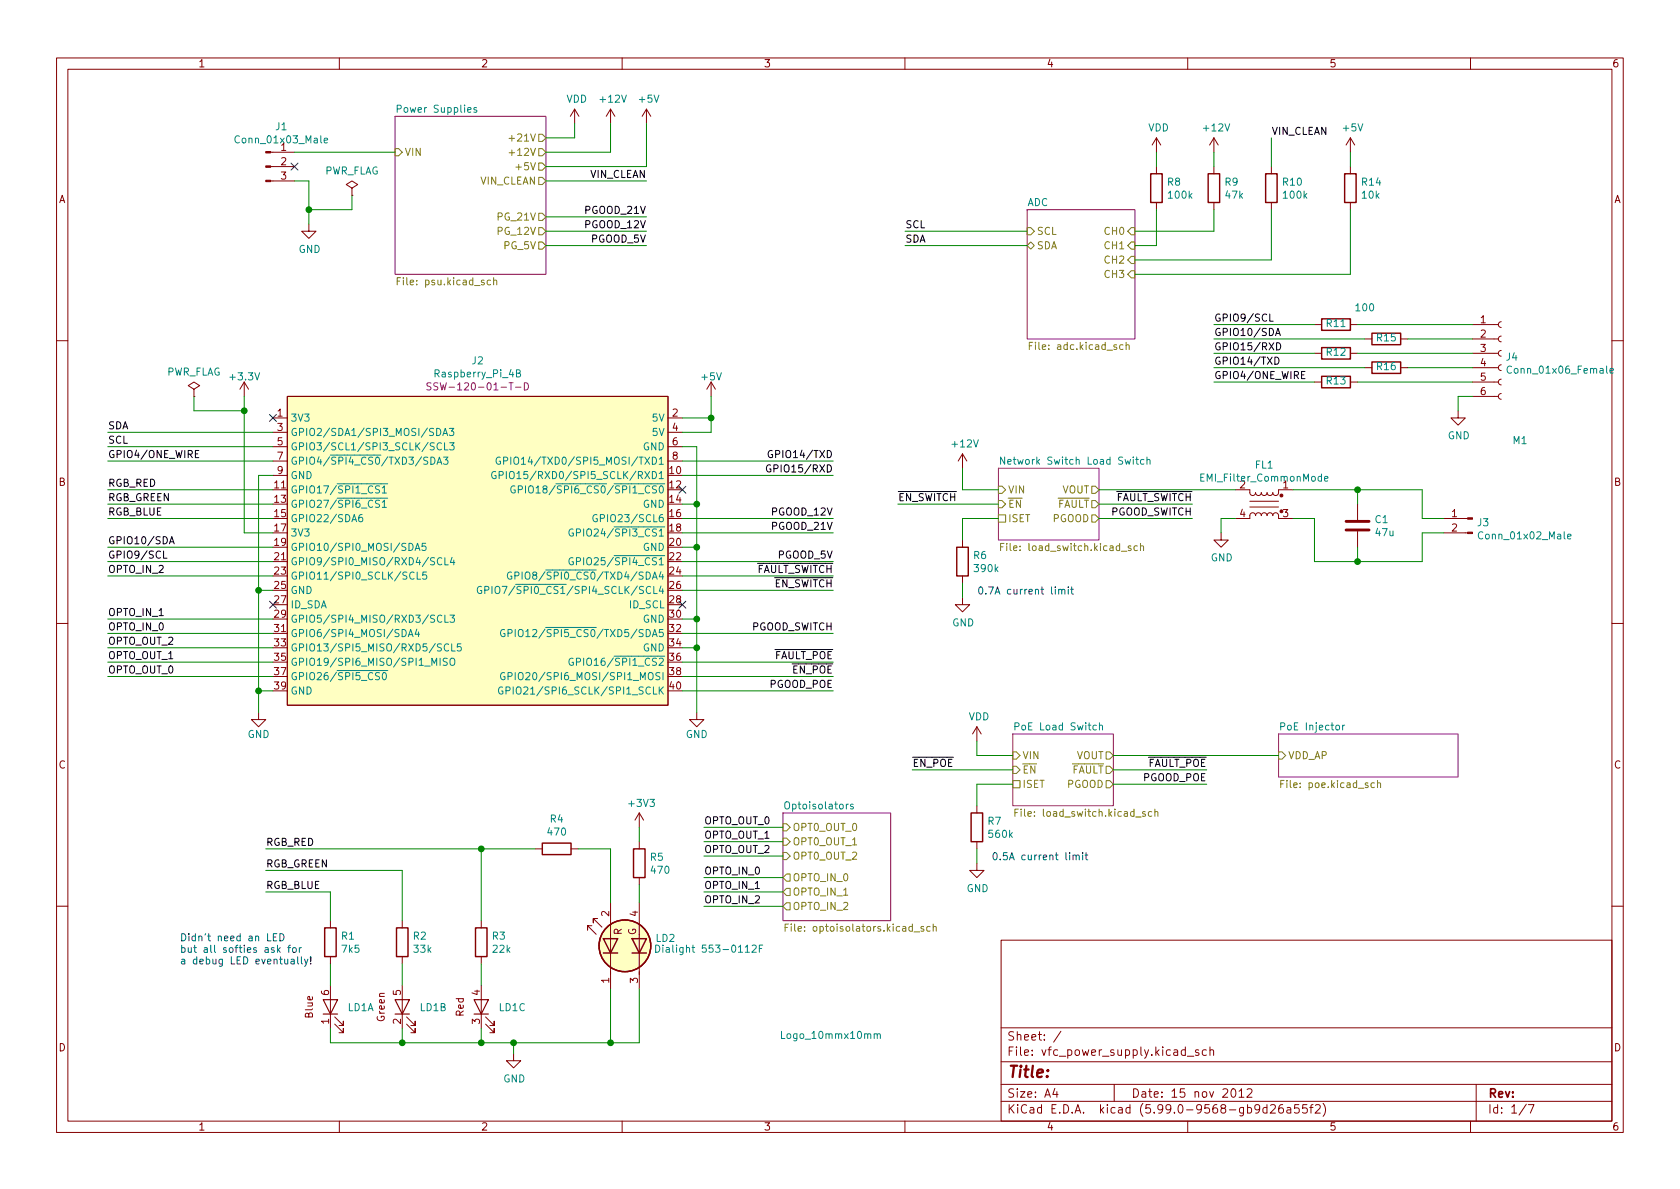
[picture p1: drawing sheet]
<svg xmlns="http://www.w3.org/2000/svg" width="297mm" height="210mm" viewBox="0 0 297 210" stroke-linecap="round" stroke-linejoin="round" font-family="sans-serif">
<g fill="none" stroke="#840000" stroke-width=".18">
<path d="M10 10.2h277v190.1h-277zM12 12.2h273v186.1h-273zM60 10.2v2M101.6 19.3l-.8 1.3M101.6 19.3v2.5M101.6 19.3l.8 1.3M107.9 19.3v2.5M107.9 19.3l-.7 1.3M107.9 19.3l.8 1.3M110 10.2v2M114.3 19.3l-.8 1.3M114.3 19.3v2.5"/>
<path d="M114.3 19.3l.8 1.3M160 10.2v2M210 10.2v2M260 10.2v2M47.9 32h4.2M47.9 29.5h4.2M47.9 26.9h4.2M54.6 39.6v1.3h1.3l-1.3 1.3-1.3-1.3h1.3M62.2 33.3l1-.7-1-.6-1 .6 1 .7v1.2M62.2 34.5h.1M204.5 24.4l-.8 1.2M204.5 24.4v2.5"/>
<path d="M204.5 29.5v1.2M204.5 35.8v1.3M204.5 24.4l.7 1.2M214.6 24.4l-.7 1.2M214.6 24.4v2.5M214.6 29.5v1.2M214.6 35.8v1.3M214.6 24.4l.8 1.2M224.8 29.5v1.2M224.8 35.8v1.3M238.8 24.4l-.8 1.2M238.8 24.4v2.5"/>
<path d="M238.8 29.5v1.2M238.8 35.8v1.3M238.8 24.4l.7 1.2M232.4 57.4h1.3M238.8 57.4h1.2M241.3 59.9h1.3M247.6 59.9h1.3M260.3 59.9h4.6M260.3 57.4h4.6M265.4 59.4l-.3 .2-.2 .3 .2 .4 .3 .1M265.4 56.9l-.3 .1-.2 .4 .2 .4 .3 .1M10 60.2h2"/>
<path d="M34.3 68.8l1-.6-1-.6-1 .6 1 .6v1.3M34.3 70.1h.1M43.2 67.6l-.8 1.2M43.2 67.6v2.5M43.2 67.6l.7 1.2M48.3 73.9h2.5M48.3 76.4h2.5M48.3 79h2.5M50.8 70.1h67.3v54.6h-67.3zM118.1 73.9h2.5M118.1 76.4h2.5M118.1 79h2.5"/>
<path d="M125.7 67.6l-.7 1.2M125.7 67.6v2.5M125.7 67.6l.8 1.2M232.4 67.6h1.3M232.4 62.5h1.3M238.8 67.6h1.2M238.8 62.5h1.2M241.3 65h1.3M247.6 65h1.3M257.8 72.6v1.3h1.3l-1.3 1.3-1.3-1.3h1.3M260.3 70.1h4.6M260.3 67.6h4.6"/>
<path d="M260.3 65h4.6M260.3 62.5h4.6M265.4 69.6l-.3 .1-.2 .4 .2 .4 .3 .1M265.4 67.1l-.3 .1-.2 .4 .2 .3 .3 .2M265.4 64.5l-.3 .2-.2 .3 .2 .4 .3 .1M265.4 62l-.3 .1-.2 .4 .2 .3 .3 .2M285 60.2h2M48.3 81.5h2.5M48.3 84.1h2.5M48.3 86.6h2.5M48.3 99.3h2.5M118.1 81.5h2.5"/>
<path d="M170.2 80.3l-.8 1.2M170.2 80.3v2.5M170.2 95.5v1.3M170.2 80.3l.7 1.2M215.9 94.2v1.3h1.3l-1.3 1.3-1.3-1.3h1.3M218.4 91.7h2.6v-.7l.5-.3 .3 .1 .2 .4 .1-.3 .3-.2 .4 .1 .2 .4 .2-.4 .5-.1 .2 .2 .1 .3 .2-.4 .4-.1 .3 .2 .1 .3 .2-.4 .4-.1 .4 .3 .1 .7h2.5M218.4 86.6h2.6v.7l.5 .3 .3-.1 .2-.4 .1 .3 .3 .2 .4-.1 .2-.4 .1 .3 .3 .2 .4-.1 .2-.4 .1 .3 .3 .2 .4-.1 .2-.4 .2 .4 .4 .1 .4-.3 .1-.7h2.5M221 88.6h5.1M221 89.7h5.1M240 89.1v2.8M240 94v2.8M255.3 94.2h4.2"/>
<path d="M255.3 91.7h4.2M10 110.2h2M48.3 112h2.5M170.2 105.7v1.2h1.2l-1.2 1.3-1.3-1.3h1.3M170.2 101.8v1.3M285 110.2h2M45.7 126v1.2h1.3l-1.3 1.3-1.3-1.3h1.3M123.2 126v1.2h1.3l-1.3 1.3-1.3-1.3h1.3M172.7 128.5v2.6M172.7 128.5l-.7 1.3M172.7 128.5l.8 1.3M94.6 150.1h1.3"/>
<path d="M101 150.1h1.2M107.9 159.6v15.3M113 143.8v2.5M113 148.8v1.3M113 155.2v1.3M113 159.6v15.3M113 143.8l-.7 1.2M113 143.8l.8 1.2M172.7 152.6v1.3h1.3l-1.3 1.3-1.3-1.3h1.3M172.7 142.5v1.3M172.7 148.8v1.3M10 160.2h2"/>
<path d="M58.4 162.8v1.3M58.4 169.2v1.2M58.4 174.2v7.7M59.2 179.8l1.5 1.6v-.8v.8h-.8M71.1 162.8v1.3M71.1 169.2v1.2M71.1 174.2v7.7M71.9 179.8l1.5 1.6v-.8v.8h-.8M85.1 162.8v1.3M85.1 169.2v1.2M85.1 174.2v7.7M85.9 179.8l1.5 1.6v-.8v.8h-.8"/>
<path d="M104.6 163.7h-.7v.8v-.8l1.5 1.5M105.7 162.4h-.8v.8v-.8l1.5 1.6M177 166.3h108v32h-108zM285 160.2h2M59.2 181.1l1.5 1.5v-.7v.7h-.8M60 198.3v2M71.9 181.1l1.5 1.5v-.7v.7h-.8M85.9 181.1l1.5 1.5v-.7v.7h-.8M90.8 186.3v1.3h1.3l-1.3 1.2-1.3-1.2h1.3M110 198.3v2M160 198.3v2M177 194.8h108"/>
<path d="M177 191.8h108M177 187.8h108M177 181.8h108M186.5 192.5l-.4 1h1M186.9 193v1M187.6 182.4l-1.3 1.9M197 191.8v3M209.9 186.8h1.2M210 198.3v2M211.9 185.7l-.3-.1-.2 .2v.3l.5 .1v.4h-.5M213.3 185.7l-.4-.1-.3 .3v.4l.1 .3h.6M213.9 185.8l.2-.2 .4 .1 .1 .9"/>
<path d="M213.9 185.1v1.5M217.8 192.7l.2-.2a.81 .81 0 0 1 .6 .7 .81 .81 0 0 1-.3 .8h-.2a.81 .81 0 0 1-.3-1.3zM219.1 193l.4-.5v1.5M219.1 194h.8M220.5 192.7l.6-.2 .2 .2 .1 .3-1 1h1M224 195.9l-.4-.1-.3 .3v.4l.1 .3h.6M224 195.3v1.5M224.6 195.5l.6-.2 .2 .2 .1 .3-.9 1h.9M226.8 195.3a.59 .59 0 0 0-.7 .7v.5l.1 .3h.4l.3-.1v-.5l-.1-.2-.4-.1-.3 .3M227.6 195.9h.5l.1 .9M228.2 196.2l-.5 .1a.29 .29 0 0 0-.2 .2 .29 .29 0 0 0 .2 .3h.5M229.6 195.3h-.7v.7l.2-.1 .5 .1 .1 .2-.1 .5-.2 .1-.5-.1"/>
<path d="M231.1 195.3h-.7l-.1 .7 .2-.1 .5 .1 .1 .2v.5l-.2 .1-.6-.1M231.6 195.8h.5M232.1 195.3l-.3 .2v1.3M232.6 195.5l.5-.2 .3 .2v.3l-.9 1h.9M233.9 195.1a1.72 1.72 0 0 1 0 2.3M260 198.3v2M261 191.8v6.5M269.9 195.3l-1.3 1.9M270.2 195.3h1l-.6 1.5"/>
</g>
<g fill="#fff" stroke="#fff" stroke-width=".18">
<path d="M179.1 129.8h17.7v12.7h-17.7z"/>
<path d="M138.4 143.8h19.1v19h-19.1z"/>
<path d="M181.6 37.1h19.1v22.8h-19.1z"/>
<path d="M176.5 82.8h17.8v12.7h-17.8z"/>
<path d="M226.1 129.8h31.7v7.6h-31.7z"/>
<path d="M69.8 20.6h26.7v27.9h-26.7z"/>
</g>
<path d="M69.8 20.6h26.7v27.9h-26.7zM181.6 37.1h19.1v22.8h-19.1zM76.2 67.7h-.5l-.2 .1v.4l.6 .2 .1 .3-.2 .3-.5-.1M77.4 67.7h-.5l-.2 .2 .1 .3 .5 .3v.3l-.1 .2-.5-.1M91.1 68.5h1M92.7 67.7a.64 .64 0 0 1 .7 .6 .64 .64 0 0 1-.7 .7zM176.5 82.8h17.8v12.7h-17.8zM179.1 129.8h17.7v12.7h-17.7zM226.1 129.8h31.7v7.6h-31.7zM138.4 143.8h19.1v19h-19.1z" fill="none" stroke="#840084" stroke-width=".18"/>
<g fill="none" stroke="#008484" stroke-width=".18">
<path d="M84.3 19.1l-.3-.1-.2 .2v.2l.5 .1v.3h-.5M57.3 24.9l.6-.2v-.2l-.4-.1-.2 .2 .1 .6h.5M77.2 75.8a.64 .64 0 0 1 .7 .6 .64 .64 0 0 1-.7 .6zM78.1 78.4a.6 .6 0 0 0-.9 .4 .6 .6 0 0 0 .6 .8l.3-.2M78.3 77l.4-1.2 .4 1.2M78.4 76.7h.6M78.6 78.3v1.3h.6M79.4 75.8h.8l-.4 .4 .4 .2v.5l-.2 .1-.6-.1M79.5 78.3h.8l-.4 .5 .3 .1v.5l-.2 .2-.5-.2M91.3 66l.6-.1 .1-.1-.1-.3-.6-.1v1.3h.5l.2-.2v-.3l-.3-.2M267.2 64.8a.6 .6 0 0 0-.8 .5 .6 .6 0 0 0 .6 .7l.2-.1M284.7 65.6l.6-.1-.1-.3h-.4l-.1 .1v.6h.5"/>
<path d="M64 91l-.3 .1a.86 .86 0 0 0 0 1.2l.4-.2v-.4l-.2-.2h-.2l-.3 .2M67.3 88.1h1.3M67.6 88.8l.4-.3v1.2M67.6 89.7h.7M73.4 97.3l.4-1.2 .4 1.2M73.5 97h.6M75.3 96.1h-.6l-.1 .6 .2-.1h.4l.1 .2v.4l-.2 .1-.5-.1M78.1 98.7a.6 .6 0 0 0-.8 .5 .6 .6 0 0 0 .6 .7l.2-.1M78.4 80.8h.8l-.4 .5 .3 .1v.6l-.1 .1-.6-.1M78.7 98.6v1.3h.6M79.9 98.6l-.3 .9h.8M80.2 99v.9"/>
<path d="M87.7 83.4a.59 .59 0 0 0-.8 .6 .59 .59 0 0 0 .8 .6v-.5h-.2M88.3 84h.6l.1-.2-.1-.3-.6-.1v1.2M88.4 80.9a.59 .59 0 0 0-.7 .6 .59 .59 0 0 0 .7 .5l.1-.4h-.2M89 81.5l.6-.1 .2-.1-.1-.3-.7-.2v1.3M89.5 83.4v1.2M90.1 83.6l.3-.2a.43 .43 0 0 1 .5 .4v.4a.42 .42 0 0 1-.4 .5 .42 .42 0 0 1-.4-.5zM90.3 80.8v1.3M91 86a.59 .59 0 0 0-.7 .5 .59 .59 0 0 0 .7 .6l.1-.5h-.2M91.6 86.6l.6-.1 .2-.2-.1-.3-.7-.1v1.3M92.9 85.9v1.3M101.3 93.6a.59 .59 0 0 0-.7 .6 .59 .59 0 0 0 .7 .5l.1-.4h-.3M101.3 98.7a.59 .59 0 0 0-.7 .5 .59 .59 0 0 0 .7 .6l.1-.5h-.3"/>
<path d="M101.9 94.2l.6-.1 .1-.1v-.3l-.7-.2v1.3M101.9 99.3l.6-.1 .1-.2v-.3l-.7-.1v1.3M105.6 91.1a.59 .59 0 0 0-.8 .5 .59 .59 0 0 0 .8 .6v-.5h-.2M177.6 80.8v1.3l-.7-1.3v1.3M200.8 81.2h.5M201 80.8v1.1l.3 .2M202.3 81.3l-.4-.1-.3 .3 .2 .5h.5M202.8 81.4l.2-.2 .3 .1v.8M202.8 80.8v1.3M234.2 84.7l.6-.2-.1-.2-.3-.1-.2 .2 .1 .6h.4M277.2 94.9l.6-.1-.1-.3h-.4l-.1 .1v.6h.5M72.2 112.6l.4-1.3 .4 1.3"/>
<path d="M72.3 112.2h.6M73.2 101.3a.6 .6 0 0 0-.8 .4 .6 .6 0 0 0 .6 .7l.2-.1M73.7 111.3l-.3 .9h.8M73.8 101.2v1.2h.6M74 111.7v.9M75.4 101.2h-.6l-.1 .6 .2-.2 .4 .1 .2 .2-.1 .4-.2 .1-.5-.1M78.1 108.9a.6 .6 0 0 0-.8 .4 .6 .6 0 0 0 .6 .7l.2-.1M78.7 108.8v1.2h.6M79.1 116.5l-.5-.1-.2 .2 .1 .3 .5 .3v.3l-.2 .2-.4-.1M79.3 114a.6 .6 0 0 0-.8 .4 .6 .6 0 0 0 .6 .7l.2-.1M79.6 108.8h.8l-.5 .5 .4 .1v.5l-.2 .1-.5-.1M79.6 116.6l.3-.2a.43 .43 0 0 1 .5 .4v.4a.42 .42 0 0 1-.4 .5 .42 .42 0 0 1-.4-.5z"/>
<path d="M79.9 113.9v1.2h.6M81.5 113.9h-.6l-.1 .6 .2-.2 .4 .1 .2 .2-.1 .4-.2 .1-.5-.1M85.1 103.8a.59 .59 0 0 0-.7 .5 .59 .59 0 0 0 .7 .6l.1-.5h-.3M85.7 104.4l.6-.1 .1-.2v-.3l-.7-.1v1.3M87 103.7v1.3M87.6 103.9l.2-.2a.43 .43 0 0 1 .6 .4v.4a.42 .42 0 0 1-.4 .5 .42 .42 0 0 1-.5-.5zM89.2 111.4a.59 .59 0 0 0-.7 .5 .59 .59 0 0 0 .7 .6l.1-.5h-.3M89.2 119a.59 .59 0 0 0-.7 .6 .59 .59 0 0 0 .7 .5l.1-.4h-.3M89.8 112l.6-.1 .2-.2-.1-.3-.7-.1v1.3M89.8 119.6l.6-.1 .2-.1-.1-.3-.7-.2v1.3M90.4 101.2a.59 .59 0 0 0-.7 .6 .59 .59 0 0 0 .7 .6l.1-.5h-.2M91 101.8h.6l.2-.2-.1-.3-.7-.1v1.2"/>
<path d="M91.1 111.3v1.3M91.7 111.5l.2-.2a.43 .43 0 0 1 .6 .4v.5a.42 .42 0 0 1-.4 .4 .42 .42 0 0 1-.5-.4zM92.3 101.2v1.2M101.3 116.5a.59 .59 0 0 0-.7 .5 .59 .59 0 0 0 .7 .6l.1-.5h-.3M101.9 117.1l.6-.1 .1-.2v-.3l-.7-.1v1.3M88.9 121.5a.59 .59 0 0 0-.8 .6 .59 .59 0 0 0 .8 .6v-.5h-.2M89.5 122.1h.6l.1-.2-.1-.3-.6-.1v1.2M179.5 128.5l.6-.1 .1-.2-.1-.3-.6-.1v1.3M194.4 128.4l.2-.2 .3 .1v.8M194.4 127.8v1.3M237.4 128.2v.9M237.8 128.2l-.4 .3"/>
<path d="M150.8 142.3l-.3-.1-.1 .2v.2l.4 .1v.3h-.4M115.9 167.1a.64 .64 0 0 1 .8 .7 .64 .64 0 0 1-.8 .6zM133 167.2l.5-.1 .2 .4-.8 .9h.8M134.3 167.7h.4M134.9 167.1h-.6v1.3M154.6 182.9l.1-.1 .3 .1 .1 .7M155.1 183l.2-.2 .3 .1 .1 .7"/>
</g>
<g fill="none" stroke="#848400" stroke-width=".18">
<path d="M69.8 26.3h.7l.6 .6-.6 .7h-.7zM90 27h1M90 24.5h1M95.2 26.3h.7l.6 .6-.6 .7h-.7zM95.2 28.8h.7l.6 .7-.6 .6h-.7zM95.2 23.7h.7l.6 .7-.6 .6h-.7zM95.2 37.7h.7l.6 .6-.6 .7h-.7zM95.2 31.4h.7l.6 .6-.6 .6h-.7zM70.2 49.7h.5M70.8 49.1h-.6v1.3M86.7 49.6l-.3-.1-.3 .3 .2 .5h.4M87.3 49.6l.2-.1 .3 .1v.8"/>
<path d="M87.3 49.1v1.3M95.2 40.3h.7l.6 .6-.6 .6h-.7zM95.2 42.8h.7l.6 .6-.6 .7h-.7zM181.6 40.3h.6l.7 .6-.7 .6h-.6zM182.2 42.8l.7 .6-.7 .7-.6-.7zM200 40.3h.7v1.2h-.7l-.6-.6zM200 42.8h.7v1.3h-.7l-.6-.7zM200 45.3h.7v1.3h-.7l-.6-.6zM200 47.9h.7v1.2h-.7l-.6-.6zM182 61.1h.4M182.6 60.5h-.6v1.3M198.6 61h-.4l-.2 .2 .1 .5h.5"/>
<path d="M199.1 61.1l.2-.1h.3l.1 .8M199.1 60.5v1.3M176.5 86h.7l.6 .6-.6 .6h-.7zM176.5 88.5h.7l.6 .6-.6 .7h-.7zM176.5 91.1h1.3v1.2h-1.3zM176.9 96.7h.4M177.5 96.1h-.6v1.3M193 86h.7l.6 .6-.6 .6h-.7zM193 88.5h.7l.6 .6-.6 .7h-.7zM193 91.1h.7l.6 .6-.6 .6h-.7zM200 96.6l-.3-.1-.2 .2v.2l.5 .1v.3h-.5M201.1 96.6l-.4-.1-.2 .3 .1 .5h.5"/>
<path d="M201.6 96.6l.2-.1 .3 .1 .1 .8M201.6 96.1v1.3M179.1 133h.6l.6 .6-.6 .6h-.6zM179.1 135.5h.6l.6 .6-.6 .7h-.6zM179.1 138h1.2v1.3h-1.2zM195.6 133h.6l.6 .6-.6 .6h-.6zM195.6 135.5h.6l.6 .6-.6 .7h-.6zM195.6 138h.6l.6 .7-.6 .6h-.6zM226.1 133h.6l.6 .6-.6 .6h-.6zM226.4 138.6h.5M227 138h-.6v1.3M243 138.5l-.4-.1-.2 .3 .1 .5h.5"/>
<path d="M243.6 138.5l.1-.1 .3 .1 .1 .8M243.6 138v1.3M138.4 145.7h.7l.6 .6-.6 .6h-.7zM138.4 148.2h.7l.6 .6-.6 .7h-.7zM138.4 150.7h.7l.6 .7-.6 .6h-.7zM139.1 159.6h.6v1.3h-.6l-.7-.6zM139.1 154.6h.6v1.2h-.6l-.7-.6zM139.1 157.1h.6v1.3h-.6l-.7-.7zM179.5 143.7h.4M180.1 143.1h-.6v1.3M202.5 143.6l-.3-.1-.2 .2 .1 .2 .4 .1v.3h-.5M203.6 143.6l-.3-.1-.3 .2 .2 .6h.4"/>
<path d="M204.2 143.6l.2-.1 .3 .1v.8M204.2 143.1v1.3M138.8 164h.4M139.4 163.4h-.6v1.3M163.3 163.9l-.3-.1-.2 .2 .1 .2 .4 .1v.3h-.5M164.5 163.9l-.4-.1-.3 .3 .2 .5h.5M165 163.9l.2-.1 .3 .1v.8M165 163.4v1.3"/>
</g>
<g fill="none" stroke="#840000" stroke-width=".25">
<path d="M203.5 30.7h2v5.1h-2zM213.6 30.7h2v5.1h-2zM223.8 30.7h2v5.1h-2zM237.7 30.7h2.1v5.1h-2.1zM233.7 56.4h5.1v2h-5.1zM242.6 58.9h5v2.1h-5zM233.7 66.5h5.1v2.1h-5.1zM233.7 61.5h5.1v2h-5.1zM242.6 64h5v2h-5zM169.2 96.8h2v5h-2zM95.9 149.1h5.1v2h-5.1zM112 150.1h2v5.1h-2z"/>
<path d="M171.7 143.8h2v5h-2zM57.4 164.1h2v5.1h-2zM70.1 164.1h2v5.1h-2zM84.1 164.1h2v5.1h-2zM106.7 166h2.5l-1.3 2.5zM106.7 168.5h2.5M111.8 166h2.5l-1.3 2.5zM111.8 168.5h2.5"/>
<circle cx="110.5" cy="167.3" r="4.6"/>
</g>
<g fill="#ffffc2" stroke="#ffffc2" stroke-width=".18">
<path d="M50.8 70.1h67.3v54.6h-67.3z"/>
<circle cx="110.5" cy="167.3" r="4.6"/>
</g>
<g fill="#840000" stroke="#840000" stroke-width=".18">
<path d="M259.5 94.1h.8v.3h-.8z"/>
<path d="M259.5 91.6h.8v.2h-.8z"/>
<path d="M47 31.9h.9v.2h-.9z"/>
<path d="M47 29.3h.9v.3h-.9z"/>
<path d="M47 26.8h.9v.2h-.9z"/>
<circle cx="226.6" cy="87.6" r=".25"/>
</g>
<path d="M238 93.7h4.1M238 92.2h4.1" fill="none" stroke="#840000" stroke-width=".51"/>
<path d="M57.1 176.8h2.6l-1.3 2.5zM57.1 179.3h2.6M69.8 176.8h2.6l-1.3 2.5zM69.8 179.3h2.6M83.8 176.8h2.6l-1.3 2.5zM83.8 179.3h2.6" fill="none" stroke="#840000" stroke-width=".2"/>
<g fill="none" stroke="#000" stroke-width=".18">
<path d="M224.5 55.5v1.3h.6M225.5 59.3l.5-1.2 .4 1.2M225.7 59h.6M35.2 79.7h-.7v1.2h.7M136.5 79.7a.59 .59 0 0 0-.7 .6 .59 .59 0 0 0 .7 .6l.1-.5h-.2M225.4 63.1a.64 .64 0 0 1 .7 .7 .64 .64 0 0 1-.7 .6zM225.7 60.6a.64 .64 0 0 1 .7 .6 .64 .64 0 0 1-.7 .7zM230.1 66.3h.5M230.7 65.7h-.6v1.3h.6M28.9 97.4v1.3h.6M30 96.2l.4-1.3 .4 1.3M30.1 95.8h.6"/>
<path d="M34.5 80.3h.5M136.2 82.3a.59 .59 0 0 0-.7 .5 .59 .59 0 0 0 .7 .6l.1-.5h-.2"/>
</g>
<g fill="none" stroke="#0000c2" stroke-width=".18">
<path d="M186.6 103.8v.1M186.6 104.2v.9M187.2 104.3l.2-.1 .3 .1v.8M187.2 104.2v.9M187.7 104.4l.2-.2 .3 .1 .1 .8M188.9 103.8v.1M188.9 104.2v.9M189.3 104.2h.5M189.5 103.8v1.1l.3 .2M189.1 150.8v.1M189.1 151.2v.8M189.7 151.3l.2-.1 .3 .1 .1 .7"/>
<path d="M189.7 151.2v.8M190.3 151.4l.2-.2 .3 .1v.7M191.4 150.8v.1M191.4 151.2v.8M191.8 151.2h.5M192 150.8v1.1l.3 .1M47.3 165.1v1.3h.6M48.3 165.7h.5M48.5 167.6h-.3l-.2 .2v.1l.5 .2v.3h-.5M48.9 165.1h-.6v1.3h.6M49.1 167.1v1.3M49.2 167.9l.3 .5"/>
<path d="M49.5 165.1a.64 .64 0 0 1 .7 .6 .64 .64 0 0 1-.7 .7zM49.5 167.6l-.4 .5M50.9 167.6h.5M51.4 167.1l-.3 .2v1.1M51.5 169.7h.5v.8M51.8 167.7l.2-.1 .3 .1 .1 .5-.1 .2h-.3l-.2-.1zM52 169.9l-.4 .1-.2 .2 .2 .3 .4-.1M52.6 169.2v1.1l.2 .2M52.9 167.6v.8M53.3 167.6l-.4 .2M53.3 169.2v1.1l.2 .2M53.8 169.6l.3 .9"/>
<path d="M54.4 169.6l-.4 1.2-.2 .1M54.9 170.3v.2M54.9 169.2v.8"/>
</g>
<g fill="none" stroke="#008400" stroke-width=".18">
<path d="M52.1 32h2.5v7.6M52.1 26.9h17.7M62.2 34.5v2.6h-7.6M96.5 32h17.8M96.5 38.3h17.8M101.6 21.8v2.6h-5.1M107.9 21.8v5.1h-11.4M114.3 21.8v7.7h-17.8M204.5 37.1v6.3h-3.8M204.5 26.9v2.6M214.6 26.9v2.6M214.6 37.1v3.8h-13.9"/>
<path d="M224.8 37.1v8.9h-24.1M224.8 24.4v5.1M238.8 37.1v11.4h-38.1M238.8 26.9v2.6M96.5 40.9h17.8M96.5 43.4h17.8M160 40.9h21.6M160 43.4h21.6M214.6 57.4h17.8M214.6 59.9h26.7M240 57.4h20.3M248.9 59.9h11.4"/>
<path d="M19 76.4h29.3M19 79h29.3M34.3 70.1v2.5h8.9M43.2 70.1v24.1h5.1M120.6 79h2.6v47M120.6 73.9h5.1M125.7 70.1v6.3h-5.1M214.6 62.5h17.8M214.6 67.6h17.8M214.6 65h26.7M240 62.5h20.3M240 67.6h20.3"/>
<path d="M248.9 65h11.4M260.3 70.1h-2.5v2.5M19 91.7h29.3M19 86.6h29.3M19 96.8h29.3M19 89.1h29.3M19 81.5h29.3M19 99.3h29.3M48.3 84.1h-2.6v41.9M120.6 91.7h26.7M120.6 96.8h2.6M120.6 89.1h2.6"/>
<path d="M120.6 81.5h26.7M120.6 99.3h26.7M120.6 94.2h26.7M120.6 84.1h26.7M158.7 89.1h17.8M170.2 82.8v3.8h6.3M176.5 91.7h-6.3v3.8M194.3 91.7h16.5M194.3 86.6h24.1M194.3 89.1h16.5M218.4 91.7h-2.5v2.5M228.6 91.7h3.8v7.6h19.1v-5.1h3.8"/>
<path d="M228.6 86.6h22.9v5.1h3.8M240 86.6v2.5M240 96.8v2.5M19 109.5h29.3M19 101.8h29.3M19 114.5h29.3M19 119.6h29.3M19 112h29.3M19 117.1h29.3M45.7 104.4h2.6M120.6 109.5h2.6M120.6 101.8h26.7"/>
<path d="M120.6 114.5h2.6M120.6 119.6h26.7M120.6 112h26.7M120.6 117.1h26.7M120.6 104.4h26.7M170.2 103.1v2.6M45.7 122.2h2.6M120.6 122.2h26.7M161.3 136.1h17.8M172.7 131.1v2.5h6.4M179.1 138.7h-6.4v3.8M196.8 133.6h29.3"/>
<path d="M196.8 138.7h16.6M196.8 136.1h16.6M47 153.9h24.1v8.9M47 157.7h11.4v5.1M47 150.1h47.6M85.1 150.1v12.7M102.2 150.1h5.7v9.5M113 146.3v2.5M113 156.5v3.1M124.5 155.2h13.9M124.5 157.7h13.9M124.5 146.3h13.9"/>
<path d="M124.5 148.8h13.9M124.5 151.4h13.9M172.7 150.1v2.5M58.4 170.4v3.8M71.1 170.4v3.8M85.1 170.4v3.8M107.9 174.9v9.5M113 174.9v9.5h-54.6v-2.5M124.5 160.3h13.9M71.1 181.9v2.5M85.1 181.9v2.5M90.8 184.4v1.9"/>
</g>
<path d="M51.5 28.8l1.2 1.3M52.7 28.8l-1.2 1.3M47.7 73.3l1.2 1.2M48.9 73.3l-1.2 1.2M120 86l1.3 1.2M121.3 86l-1.3 1.2M47.7 106.3l1.2 1.2M48.9 106.3l-1.2 1.2M120 106.3l1.3 1.2M121.3 106.3l-1.3 1.2" fill="none" stroke="#000084" stroke-width=".18"/>
<g fill="#008400" stroke="#008400" stroke-width=".18">
<circle cx="45.7" cy="104.4" r=".51"/>
<circle cx="43.2" cy="72.6" r=".51"/>
<circle cx="45.7" cy="122.2" r=".51"/>
<circle cx="123.2" cy="89.1" r=".51"/>
<circle cx="123.2" cy="109.5" r=".51"/>
<circle cx="71.1" cy="184.4" r=".51"/>
<circle cx="85.1" cy="184.4" r=".51"/>
<circle cx="90.8" cy="184.4" r=".51"/>
<circle cx="108" cy="184.4" r=".51"/>
<circle cx="85.1" cy="150.1" r=".51"/>
<circle cx="54.6" cy="37.1" r=".51"/>
<circle cx="123.2" cy="96.8" r=".51"/>
<circle cx="125.7" cy="73.9" r=".51"/>
<circle cx="123.2" cy="114.5" r=".51"/>
<circle cx="240" cy="86.6" r=".51"/>
<circle cx="240" cy="99.3" r=".51"/>
</g>
<text font-size="2.8" fill="#840000" x="178" y="190.6">Title:</text>
<g font-size="2.1" fill="#840000">
<text x="178" y="184">Sheet: /</text>
<text x="178" y="186.7">File: vfc_power_supply.kicad_sch</text>
<text x="178" y="196.9">KiCad E.D.A. kicad (5.99.0-9568-gb9d26a55f2)</text>
<text x="178" y="194.1">Size: A4</text>
<text x="200" y="194.1">Date: 15 nov 2012</text>
<text x="263" y="194.1">Rev:</text>
<text x="263" y="196.9">Id: 1/7</text>
</g>
<g font-size="1.8" fill="#840000">
<text x="35" y="11.9">1</text>
<text x="85" y="11.9">2</text>
<text x="135" y="11.9">3</text>
<text x="185" y="11.9">4</text>
<text x="235" y="11.9">5</text>
<text x="285" y="11.9">6</text>
<text x="49.7" y="26.7">1</text>
<text x="49.7" y="29.2">2</text>
<text x="10.3" y="35.9">A</text>
<text x="49.7" y="31.7">3</text>
<text x="285.3" y="35.9">A</text>
<text x="261.8" y="57.1">1</text>
<text x="261.8" y="59.7">2</text>
<text x="261.8" y="62.2">3</text>
<text x="261.8" y="64.8">4</text>
<text x="261.8" y="67.3">5</text>
<text x="261.8" y="69.8">6</text>
<text x="49" y="73.7">1</text>
<text x="49" y="76.2">3</text>
<text x="118.9" y="73.7">2</text>
<text x="118.9" y="76.2">4</text>
<text x="49" y="78.7">5</text>
<text x="49" y="81.3">7</text>
<text x="49" y="83.8">9</text>
<text x="118.4" y="83.8">10</text>
<text x="118.9" y="78.7">6</text>
<text x="118.9" y="81.3">8</text>
<text x="10.3" y="85.9">B</text>
<text x="48.5" y="86.4">11</text>
<text x="48.5" y="88.9">13</text>
<text x="118.4" y="86.4">12</text>
<text x="118.4" y="88.9">14</text>
<text x="219.2" y="86.4">2</text>
<text x="226.8" y="86.4">1</text>
<text x="285.3" y="85.9">B</text>
<text x="48.5" y="91.4">15</text>
<text x="48.5" y="94">17</text>
<text x="118.4" y="91.4">16</text>
<text x="118.4" y="94">18</text>
<text x="219.2" y="91.4">4</text>
<text x="226.8" y="91.4">3</text>
<text x="256.7" y="91.4">1</text>
<text x="256.7" y="94">2</text>
<text x="48.5" y="96.5">19</text>
<text x="48.5" y="99.1">21</text>
<text x="48.5" y="101.6">23</text>
<text x="118.4" y="96.5">20</text>
<text x="118.4" y="99.1">22</text>
<text x="118.4" y="101.6">24</text>
<text x="48.5" y="104.1">25</text>
<text x="48.5" y="106.7">27</text>
<text x="118.4" y="104.1">26</text>
<text x="118.4" y="106.7">28</text>
<text x="48.5" y="109.2">29</text>
<text x="48.5" y="111.8">31</text>
<text x="118.4" y="109.2">30</text>
<text x="118.4" y="111.8">32</text>
<text x="48.5" y="114.3">33</text>
<text x="48.5" y="116.8">35</text>
<text x="48.5" y="119.4">37</text>
<text x="118.4" y="114.3">34</text>
<text x="118.4" y="116.8">36</text>
<text x="118.4" y="119.4">38</text>
<text x="48.5" y="121.9">39</text>
<text x="118.4" y="121.9">40</text>
<text x="10.3" y="135.9">C</text>
<text x="285.3" y="135.9">C</text>
<text x="107.7" y="162" transform="rotate(-90 107.7 162)">2</text>
<text x="109.9" y="165.4" transform="rotate(-90 109.9 165.4)">R</text>
<text x="112.5" y="165.4" transform="rotate(-90 112.5 165.4)">G</text>
<text x="112.8" y="162" transform="rotate(-90 112.8 162)">4</text>
<text x="107.7" y="173.8" transform="rotate(-90 107.7 173.8)">1</text>
<text x="112.8" y="173.8" transform="rotate(-90 112.8 173.8)">3</text>
<text x="55.3" y="180" transform="rotate(-90 55.3 180)">Blue</text>
<text x="58.2" y="176" transform="rotate(-90 58.2 176)">6</text>
<text x="70.9" y="176" transform="rotate(-90 70.9 176)">5</text>
<text x="82" y="179.7" transform="rotate(-90 82 179.7)">Red</text>
<text x="84.8" y="176" transform="rotate(-90 84.8 176)">4</text>
<text x="10.3" y="185.9">D</text>
<text x="58.2" y="181.1" transform="rotate(-90 58.2 181.1)">1</text>
<text x="68" y="180.6" transform="rotate(-90 68 180.6)">Green</text>
<text x="70.9" y="181.1" transform="rotate(-90 70.9 181.1)">2</text>
<text x="84.8" y="181.1" transform="rotate(-90 84.8 181.1)">3</text>
<text x="285.3" y="185.9">D</text>
<text x="35" y="199.9">1</text>
<text x="85" y="199.9">2</text>
<text x="135" y="199.9">3</text>
<text x="185" y="199.9">4</text>
<text x="235" y="199.9">5</text>
<text x="285" y="199.9">6</text>
</g>
<g font-size="1.8" fill="#008484">
<text x="48.7" y="23">J1</text>
<text x="70.7" y="19.9">Power Supplies</text>
<text x="100.1" y="18.1">VDD</text>
<text x="106.2" y="18.1">+12V</text>
<text x="113.1" y="18.1">+5V</text>
<text x="203" y="23.2">VDD</text>
<text x="212.9" y="23.2">+12V</text>
<text x="237.5" y="23.2">+5V</text>
<text x="42.1" y="25.3">Conn_01x03_Male</text>
<text x="57.3" y="30.8">PWR_FLAG</text>
<text x="206.4" y="32.8">R8</text>
<text x="206.7" y="35.1">100k</text>
<text x="216.6" y="32.8">R9</text>
<text x="216.7" y="35.1">47k</text>
<text x="226.9" y="32.8">R10</text>
<text x="227" y="35.1">100k</text>
<text x="240.8" y="32.8">R14</text>
<text x="240.9" y="35.1">10k</text>
<text x="181.6" y="36.4">ADC</text>
<text x="52.8" y="44.7">GND</text>
<text x="234.6" y="57.8">R11</text>
<text x="239.8" y="55">100</text>
<text x="83.5" y="64.4">J2</text>
<text x="234.6" y="62.9">R12</text>
<text x="243.5" y="65.4">R16</text>
<text x="243.5" y="60.4">R15</text>
<text x="266.3" y="63.8">J4</text>
<text x="29.3" y="66.4">PWR_FLAG</text>
<text x="40.8" y="67.2">+3.3V</text>
<text x="77.1" y="66.7">Raspberry_Pi_4B</text>
<text x="124.1" y="67.2">+5V</text>
<text x="234.6" y="68">R13</text>
<text x="267.1" y="66.1">Conn_01x06_Female</text>
<text x="51.3" y="74.5">3V3</text>
<text x="51.3" y="77.1">GPIO2/SDA1/SPI3_MOSI/SDA3</text>
<text x="115.4" y="74.5">5V</text>
<text x="115.4" y="77.1">5V</text>
<text x="256" y="77.7">GND</text>
<text x="51.3" y="79.6">GPIO3/SCL1/SPI3_SCLK/SCL3</text>
<text x="51.3" y="82.2">GPIO4/~SPI4_CS0~/TXD3/SDA3</text>
<text x="91.4" y="82.2">GPIO14/TXD0/SPI5_MOSI/TXD1</text>
<text x="113.7" y="79.6">GND</text>
<text x="168.5" y="79.1">+12V</text>
<text x="178.1" y="82.2">Network Switch Load Switch</text>
<text x="221.9" y="82.8">FL1</text>
<text x="267.5" y="78.5">M1</text>
<text x="51.3" y="84.7">GND</text>
<text x="51.3" y="87.2">GPIO17/~SPI1_CS1~</text>
<text x="51.3" y="89.8">GPIO27/~SPI6_CS1</text>
<text x="90.7" y="84.7">GPIO15/RXD0/SPI5_SCLK/RXD1</text>
<text x="93.7" y="87.2">GPIO18/~SPI6_CS0~/~SPI1_CS0</text>
<text x="113.7" y="89.8">GND</text>
<text x="212.7" y="85.1">EMI_Filter_CommonMode</text>
<text x="51.3" y="92.3">GPIO22/SDA6</text>
<text x="51.3" y="94.9">3V3</text>
<text x="102.5" y="94.9">GPIO24/~SPI3_CS1~</text>
<text x="106.2" y="92.3">GPIO23/SCL6</text>
<text x="243.1" y="92.5">C1</text>
<text x="243.3" y="94.8">47u</text>
<text x="261.2" y="93.1">J3</text>
<text x="261.9" y="95.4">Conn_01x02_Male</text>
<text x="51.3" y="97.4">GPIO10/SPI0_MOSI/SDA5</text>
<text x="51.3" y="99.9">GPIO9/SPI0_MISO/RXD4/SCL4</text>
<text x="102.5" y="99.9">GPIO25/~SPI4_CS1~</text>
<text x="113.7" y="97.4">GND</text>
<text x="172.1" y="98.8">R6</text>
<text x="172.4" y="101.2">390k</text>
<text x="214" y="99.3">GND</text>
<text x="51.3" y="102.5">GPIO11/SPI0_SCLK/SCL5</text>
<text x="51.3" y="105">GND</text>
<text x="51.3" y="107.6">ID_SDA</text>
<text x="88.3" y="105">GPIO7/~SPI0_CS1~/SPI4_SCLK/SCL4</text>
<text x="93.2" y="102.5">GPIO8/~SPI0_CS0~/TXD4/SDA4</text>
<text x="111.3" y="107.6">ID_SCL</text>
<text x="51.3" y="110.1">GPIO5/SPI4_MISO/RXD3/SCL3</text>
<text x="51.3" y="112.6">GPIO6/SPI4_MOSI/SDA4</text>
<text x="92.2" y="112.6">GPIO12/~SPI5_CS0~/TXD5/SDA5</text>
<text x="113.7" y="110.1">GND</text>
<text x="168.3" y="110.8">GND</text>
<text x="51.3" y="115.2">GPIO13/SPI5_MISO/RXD5/SCL5</text>
<text x="51.3" y="117.7">GPIO19/SPI6_MISO/SPI1_MISO</text>
<text x="102.5" y="117.7">GPIO16/~SPI1_CS2~</text>
<text x="113.7" y="115.2">GND</text>
<text x="51.3" y="120.3">GPIO26/~SPI5_CS0~</text>
<text x="51.3" y="122.8">GND</text>
<text x="91" y="122.8">GPIO21/SPI6_SCLK/SPI1_SCLK</text>
<text x="91.5" y="120.3">GPIO20/SPI6_MOSI/SPI1_MOSI</text>
<text x="43.8" y="130.5">GND</text>
<text x="121.2" y="130.5">GND</text>
<text x="171.2" y="127.4">VDD</text>
<text x="180" y="129.1">PoE Load Switch</text>
<text x="226.8" y="129.1">PoE Injector</text>
<text x="111.3" y="142.7">+3V3</text>
<text x="139.1" y="143.1">Optoisolators</text>
<text x="96.9" y="147.7">470</text>
<text x="97.3" y="145.4">R4</text>
<text x="174.7" y="145.8">R7</text>
<text x="174.9" y="148.1">560k</text>
<text x="115" y="152.2">R5</text>
<text x="115.2" y="154.5">470</text>
<text x="170.9" y="157.7">GND</text>
<text x="60.4" y="166.2">R1</text>
<text x="73.1" y="166.2">R2</text>
<text x="87.1" y="166.2">R3</text>
<text x="116" y="166.6">LD2</text>
<text x="60.5" y="168.5">7k5</text>
<text x="73.2" y="168.5">33k</text>
<text x="87.2" y="168.5">22k</text>
<text x="117.6" y="168.5">Dialight 553-0112F</text>
<text x="61.5" y="178.8">LD1A</text>
<text x="74.3" y="178.8">LD1B</text>
<text x="88.2" y="178.8">LD1C</text>
<text x="138.7" y="183.7">Logo_10mmx10mm</text>
<text x="89" y="191.4">GND</text>
</g>
<g font-size="1.8">
<text x="224.8" y="23.8">VIN_CLEAN</text>
<text x="104.3" y="31.5">VIN_CLEAN</text>
<text x="103.6" y="40.3">PGOOD_12V</text>
<text x="103.6" y="37.8">PGOOD_21V</text>
<text x="160" y="40.3">SCL</text>
<text x="104.6" y="42.9">PGOOD_5V</text>
<text x="160" y="42.9">SDA</text>
<text x="214.6" y="59.4">GPIO10/SDA</text>
<text x="214.6" y="56.9">GPIO9/SCL</text>
<text x="214.6" y="64.5">GPIO14/TXD</text>
<text x="214.6" y="61.9">GPIO15/RXD</text>
<text x="214.6" y="67">GPIO4/ONE_WIRE</text>
<text x="19" y="75.9">SDA</text>
<text x="19" y="78.4">SCL</text>
<text x="19" y="81">GPIO4/ONE_WIRE</text>
<text x="136.7" y="83.5">GPIO15/RXD</text>
<text x="136.9" y="81">GPIO14/TXD</text>
<text x="19" y="88.6">RGB_GREEN</text>
<text x="19" y="86.1">RGB_RED</text>
<text x="158.7" y="88.6">~EN_SWITCH</text>
<text x="197.1" y="88.6">~FAULT_SWITCH</text>
<text x="19" y="91.1">RGB_BLUE</text>
<text x="136.6" y="93.7">PGOOD_21V</text>
<text x="136.6" y="91.1">PGOOD_12V</text>
<text x="196.3" y="91.1">PGOOD_SWITCH</text>
<text x="19" y="98.8">GPIO9/SCL</text>
<text x="19" y="96.2">GPIO10/SDA</text>
<text x="19" y="101.3">OPTO_IN_2</text>
<text x="133.6" y="101.3">~FAULT_SWITCH</text>
<text x="137.6" y="98.8">PGOOD_5V</text>
<text x="136.9" y="103.8">~EN_SWITCH</text>
<text x="19" y="108.9">OPTO_IN_1</text>
<text x="19" y="111.5">OPTO_IN_0</text>
<text x="132.8" y="111.5">PGOOD_SWITCH</text>
<text x="19" y="119.1">OPTO_OUT_0</text>
<text x="19" y="114">OPTO_OUT_2</text>
<text x="19" y="116.5">OPTO_OUT_1</text>
<text x="136.8" y="116.5">~FAULT_POE</text>
<text x="140.1" y="119.1">~EN_POE</text>
<text x="136" y="121.6">PGOOD_POE</text>
<text x="161.3" y="135.6">~EN_POE</text>
<text x="202.8" y="135.6">~FAULT_POE</text>
<text x="202.1" y="138.1">PGOOD_POE</text>
<text x="47" y="149.6">RGB_RED</text>
<text x="124.5" y="145.8">OPTO_OUT_0</text>
<text x="124.5" y="148.3">OPTO_OUT_1</text>
<text x="47" y="153.4">RGB_GREEN</text>
<text x="124.5" y="150.8">OPTO_OUT_2</text>
<text x="124.5" y="154.6">OPTO_IN_0</text>
<text x="47" y="157.2">RGB_BLUE</text>
<text x="124.5" y="159.7">OPTO_IN_2</text>
<text x="124.5" y="157.2">OPTO_IN_1</text>
</g>
<g font-size="1.8" fill="#848400">
<text x="71.5" y="27.6">VIN</text>
<text x="90.7" y="27.6">+12V</text>
<text x="90.7" y="25">+21V</text>
<text x="84.8" y="32.6">VIN_CLEAN</text>
<text x="91.7" y="30.1">+5V</text>
<text x="88.2" y="39">PG_21V</text>
<text x="88.2" y="41.5">PG_12V</text>
<text x="183.3" y="41.5">SCL</text>
<text x="195.5" y="41.5">CH0</text>
<text x="89.2" y="44.1">PG_5V</text>
<text x="183.3" y="44.1">SDA</text>
<text x="195.5" y="44.1">CH1</text>
<text x="195.5" y="46.6">CH2</text>
<text x="70.9" y="50.4">File: psu.kicad_sch</text>
<text x="195.5" y="49.1">CH3</text>
<text x="182.7" y="61.9">File: adc.kicad_sch</text>
<text x="178.2" y="87.2">VIN</text>
<text x="178.2" y="89.8">~EN</text>
<text x="186.9" y="89.8">~FAULT</text>
<text x="187.7" y="87.2">VOUT</text>
<text x="178.2" y="92.3">ISET</text>
<text x="186.1" y="92.3">PGOOD</text>
<text x="177.9" y="97.4">File: load_switch.kicad_sch</text>
<text x="180.7" y="134.2">VIN</text>
<text x="180.7" y="136.8">~EN</text>
<text x="189.4" y="136.8">~FAULT</text>
<text x="190.3" y="134.2">VOUT</text>
<text x="227.7" y="134.2">VDD_AP</text>
<text x="180.7" y="139.3">ISET</text>
<text x="188.6" y="139.3">PGOOD</text>
<text x="227.1" y="139.3">File: poe.kicad_sch</text>
<text x="140.1" y="146.9">OPT0_OUT_0</text>
<text x="140.1" y="149.5">OPT0_OUT_1</text>
<text x="180.4" y="144.4">File: load_switch.kicad_sch</text>
<text x="140.1" y="152">OPT0_OUT_2</text>
<text x="140.1" y="155.8">OPTO_IN_0</text>
<text x="140.1" y="160.9">OPTO_IN_2</text>
<text x="140.1" y="158.4">OPTO_IN_1</text>
<text x="140" y="164.7">File: optoisolators.kicad_sch</text>
</g>
<text font-size="1.8" fill="#840084" x="77.6" y="69">SSW-120-01-T-D</text>
<g font-size="1.8" fill="#0000c2">
<text x="172.7" y="105.1">0.7A current limit</text>
<text x="175.3" y="152.1">0.5A current limit</text>
<text x="31.7" y="166.4">Didn't need an LED</text>
<text x="31.7" y="168.5">but all softies ask for</text>
<text x="31.7" y="170.5">a debug LED eventually!</text>
</g>
</svg>
